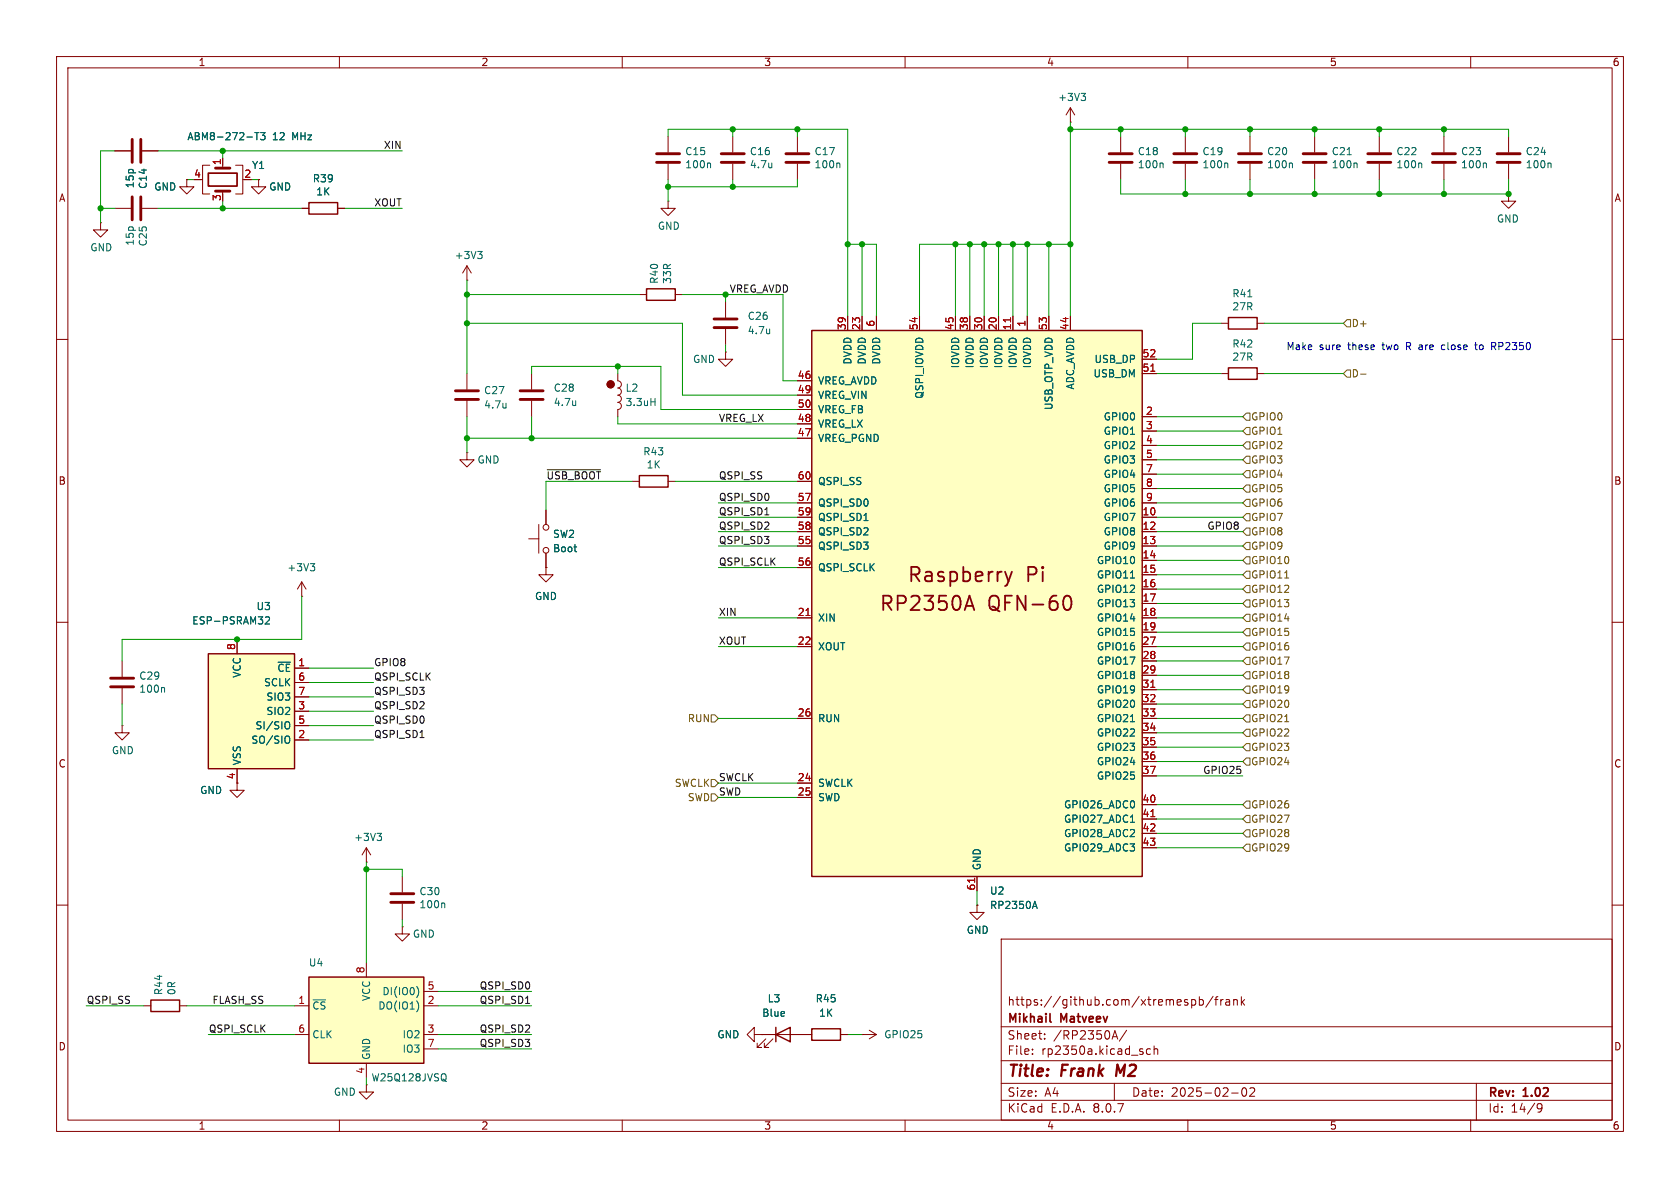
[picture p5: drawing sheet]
<svg xmlns="http://www.w3.org/2000/svg" width="297mm" height="210mm" viewBox="0 0 297 210" stroke-linecap="round" stroke-linejoin="round" font-family="sans-serif">
<g fill="none" stroke="#840000" stroke-width=".18">
<path d="M10 10h277v190h-277zM12 12h273v186h-273zM60 10v2M110 10v2M160 10v2M189.2 19.1l-.7 1.2M189.2 19.1v2.5M189.2 19.1l.8 1.2M210 10v2M260 10v2M189.2 21.6h.1M198.1 24.1v2.8"/>
<path d="M198.1 29v2.8M209.5 24.1v2.8M209.5 29v2.8M221 24.1v2.8M221 29v2.8M232.4 24.1v2.8M232.4 29v2.8M255.3 24.1v2.8M255.3 29v2.8M266.7 24.1v2.8M266.7 29v2.8M128.3 53.3v2.8"/>
<path d="M128.3 58.2v2.8M215.9 57.2h1.3M222.2 57.2h1.3M10 60h2M109.2 69.9a.64 .64 0 0 1 .6 .6 .64 .64 0 0 1-.6 .6 .63 .63 0 0 1 .6 .7 .63 .63 0 0 1-.6 .6v1.3M109.2 66v1.3a.64 .64 0 0 1 .6 .7 .64 .64 0 0 1-.6 .6 .63 .63 0 0 1 .6 .6 .63 .63 0 0 1-.6 .7M285 60h2M93.5 95.3h1.7M95.2 92.7v5.1M96.5 90.2v2.5M96.5 97.8v2.5M111.8 85.1h1.2"/>
<path d="M118.1 85.1h1.3M10 110h2M21.6 116.8v2.8M96.5 100.3v1.3h1.3l-1.3 1.3-1.3-1.3h1.3M96.5 100.3h.1M285 110h2M21.6 121.7v2.8M41.9 138.4v1.3h1.3l-1.3 1.3-1.3-1.3h1.3M10 160h2M172.7 160v1.3h1.3l-1.3 1.3-1.3-1.3h1.3M172.7 160h.1M177 166h108v32h-108z"/>
<path d="M210.7 176.8l.4-.1 .3 .3v.4l-.2 .2h-.5M212 176.8l.5-.1 .2 .3v.4l-.1 .2h-.6M212 176.2v1.5M214.5 176.1l-1.3 2M214.7 176.7h.6M215.3 176.2l-.3 .2v1.3M215.8 176.7v1M216.2 176.7l-.2 .1-.2 .2M216.7 176.8h.6l.1 .9M217.4 177.1h-.5a.29 .29 0 0 0-.2 .3 .29 .29 0 0 0 .2 .3l.5-.1M218.1 176.8l.2-.1 .4 .1v.9M218.1 176.7v1"/>
<path d="M219.5 176.2v1.5M219.6 177.1l.4 .6M220 176.7l-.5 .6M285 160h2M60 198v2M110 198v2M160 198v2M177 194.5h108M177 191.5h108M177 187.5h108M177 181.5h108M182.5 186.3v.1"/>
<path d="M182.5 185.5v.1M184.7 183.6v.1M184.7 182.8v.1M196.6 183.7l.5-1.5 .5 1.5M196.7 183.3h.8M197 191.5v3M199.2 182.1l-1.3 2M203.4 185.5l-.4-.1-.3 .3v.4l.1 .2h.6M204 185.5l.2-.1 .4 .1 .1 .9M204 184.9v1.5M210 198v2M217.7 193.2h1.2"/>
<path d="M219.7 192.4l.2-.1a.81 .81 0 0 1 .6 .6 .81 .81 0 0 1-.3 .8l-.2 .1a.81 .81 0 0 1-.3-1.4zM221 192.4l.5-.1 .2 .1 .1 .3-.9 1.1h.9M260 198v2M261 191.5v6.5M271.7 195.4l.3-.3 .5 .1a.99 .99 0 0 1-.3 1.4h-.3M271.7 195.7l.3 .3h.3l.3-.3"/>
<circle cx="96.5" cy="93.2" r=".51"/>
<circle cx="96.5" cy="97.3" r=".51"/>
</g>
<path d="M197.6 188.2l-.3 2" fill="none" stroke="#840000" stroke-width=".4"/>
<path d="M185.6 180.5l.2 .2" fill="none" stroke="#840000" stroke-width=".3"/>
<circle cx="107.9" cy="67.9" r=".63" fill="#840000" stroke="#840000" stroke-width=".18"/>
<path d="M217.2 56.1h5v2.1h-5zM113 84.1h5.1v2h-5.1z" fill="none" stroke="#840000" stroke-width=".25"/>
<g fill="none" stroke="#006464" stroke-width=".18">
<path d="M191.1 16.5h.8l-.4 .5M191.7 17l.2 .2v.3l-.2 .3M205.4 28.8l.2 .2v.7M216.9 28.8l.2 .2v.7M228.3 28.8l.2 .2v.7M238.2 27.4h.7M239.7 28.8l.2 .2v.7M262.6 28.8l.2 .2v.7M274 28.8l.2 .2v.7M136.1 58.2v.8M136.1 58.9h-.1M220.6 52.5h.7"/>
<path d="M115.1 71h.7M115.8 70.4v1.3M101.5 96.7h.4M101.8 97.5h.1M28.9 121.5l.2 .2v.7"/>
</g>
<g fill="none" stroke="#840000" stroke-width=".51">
<path d="M196.1 28.7h4.1M196.1 27.2h4.1M207.5 28.7h4.1M207.5 27.2h4.1M218.9 28.7h4.1M218.9 27.2h4.1M230.4 28.7h4M230.4 27.2h4M253.2 28.7h4.1M253.2 27.2h4.1M264.7 28.7h4M264.7 27.2h4"/>
<path d="M126.2 57.9h4.1M126.2 56.4h4.1M19.6 119.9h4M19.6 121.4h4"/>
</g>
<path d="M36.8 115.6h15.3v20.3h-15.3z" fill="#ffffc2"/>
<path d="M54.6 35.8h5.1v2h-5.1zM114.3 51.1h5.1v2h-5.1zM36.8 115.6h15.3v20.3h-15.3z" fill="none" stroke="#840000" stroke-width=".25"/>
<g fill="none" stroke="#840000" stroke-width=".18">
<path d="M53.3 36.8h1.3M59.7 36.8h1.3M243.8 24.1v2.8M243.8 29v2.8M266.7 34.3v1.3h-1.3l1.3 1.2 1.3-1.2h-1.3M266.7 34.3h.1M113 52.1h1.3M119.4 52.1h1.2M128.3 62.2v1.3h1.2l-1.2 1.3-1.3-1.3h1.3M128.3 62.2h.1M41.9 113v2.6M52.1 118.1h2.5"/>
<path d="M21.6 128.3v1.2h1.3l-1.3 1.3-1.3-1.3h1.3M21.6 128.3h.1M41.9 135.9v2.5M52.1 130.8h2.5M52.1 125.7h2.5M52.1 128.3h2.5M52.1 120.7h2.5M52.1 123.2h2.5M64.8 152.4h.1M64.8 149.9l-.8 1.2M64.8 149.9v2.5M64.8 149.9l.7 1.2"/>
<path d="M71.1 154.9v2.8M71.1 159.8v2.8M71.1 163.8v1.3h1.3l-1.3 1.3-1.3-1.3h1.3M71.1 163.8h.1"/>
</g>
<path d="M251.2 28.8l.1 .2v.7M46.9 109.2l.5-.2 .3 .4-.8 .9h.8M50.7 127.6a.43 .43 0 0 1 .5 .4v.4a.43 .43 0 0 1-.5 .4M50.9 130.1l.1 .1a.81 .81 0 0 1-.1 1.2M66.7 147.3h.7l-.4 .5M67.2 147.8l.2 .2v.3l-.2 .3M78.4 159.6l.2 .2v.7" fill="none" stroke="#006464" stroke-width=".18"/>
<path d="M241.8 28.7h4.1M241.8 27.2h4.1M69.1 159.5h4.1M69.1 158h4.1" fill="none" stroke="#840000" stroke-width=".51"/>
<path d="M54.6 172.7h20.3v15.3h-20.3z" fill="#ffffc2"/>
<path d="M26.7 176.8h5v2h-5zM54.6 172.7h20.3v15.3h-20.3z" fill="none" stroke="#840000" stroke-width=".25"/>
<g fill="none" stroke="#840000" stroke-width=".18">
<path d="M17.8 39.4v1.2h1.2l-1.2 1.3-1.3-1.3h1.3M17.8 39.4h.1M20.3 36.8h2.8M20.3 26.7h2.8M25.1 36.8h2.8M25.1 26.7h2.8M33 31.8v1.2h1.3l-1.3 1.3-1.3-1.3h1.3M33 31.8h.1M35.6 31.8h.2M37.1 29.2h-1.3v5.1h1.3M39.4 27.9v1.3M39.4 33.8v.5"/>
<path d="M41.7 29.2h1.2v5.1h-1.2M45.7 31.8v1.2h1.3l-1.3 1.3-1.3-1.3h1.3M45.7 31.8h.1M129.5 24.1v2.8M129.5 29v2.8M53.3 105.4h.1M53.3 102.9l-.7 1.2M53.3 102.9v2.5M53.3 102.9l.8 1.2M25.4 177.8h1.3M31.7 177.8h1.3M52.1 177.8h2.5"/>
<path d="M64.8 170.2v2.5M74.9 177.8h2.6M74.9 175.3h2.6M52.1 182.9h2.5M64.8 191.8v1.2h1.2l-1.2 1.3-1.3-1.3h1.3M64.8 191.8h.1M64.8 188v2.5M74.9 182.9h2.6M74.9 185.4h2.6"/>
</g>
<path d="M43.7 24.2h.9M45 23.4h.8M45.4 23.4v1.3M46.1 23.4h.8l-.5 .5 .4 .1v.6l-.2 .1-.5-.1M136.4 28.8v.9M136.4 29.5v.1M54.9 99.6h.7l-.4 .5M55.4 100.1l.2 .3v.3l-.2 .2M73.7 174.4a1.49 1.49 0 0 1 0 1.9M74 177.5v.8M78.7 189.9a.9 .9 0 0 1 0 1.1l.2 .2" fill="none" stroke="#006464" stroke-width=".18"/>
<path d="M23.4 24.6v4.1M23.4 34.8v4.1M24.9 24.6v4.1M24.9 34.8v4.1M38.1 29.7h2.5M38.1 33.8h2.5M127.5 28.7h4.1M127.5 27.2h4.1" fill="none" stroke="#840000" stroke-width=".51"/>
<path d="M36.8 30.6h5.1v2.3h-5.1z" fill="none" stroke="#840000" stroke-width=".3"/>
<path d="M143.5 58.4h58.4v96.5h-58.4z" fill="#ffffc2"/>
<path d="M143.5 58.4h58.4v96.5h-58.4zM217.2 65h5v2.1h-5zM137.2 182.9l2.5-1.3v2.6zM137.2 181.6v2.6M143.5 181.9h5.1v2h-5.1z" fill="none" stroke="#840000" stroke-width=".25"/>
<path d="M170.8 107.1h1.2M171.4 105.3l.8 2.5M177.7 101.1l.6 1.7M178.3 102.8l-.3 .6-.3 .2M178.9 101.1l-.6 1.7M188.2 105.5a.61 .61 0 0 1 .6-.2 .61 .61 0 0 1 .5 .5 1.49 1.49 0 0 1-.5 2h-.2l-.4-.2" fill="none" stroke="#840000" stroke-width=".32"/>
<g fill="none" stroke="#840000" stroke-width=".18">
<path d="M20.3 26.7h2.8M25.1 26.7h2.8M33 31.8h.1M39.4 27.9v1.3M45.7 31.8h.1M53.3 36.8h1.3M59.7 36.8h1.3M118.1 35.6v1.2h1.3l-1.3 1.3-1.3-1.3h1.3M118.1 35.6h.1M118.1 24.1v2.8M118.1 29v2.8M141 24.1v2.8"/>
<path d="M141 29v2.8M82.5 49.5h.1M82.5 47l-.7 1.3M82.5 47v2.5M82.5 47l.8 1.3M149.9 55.9v2.5M152.4 55.9v2.5M154.9 55.9v2.5M162.6 55.9v2.5M168.9 55.9v2.5M171.4 55.9v2.5M174 55.9v2.5"/>
<path d="M176.5 55.9v2.5M179.1 55.9v2.5M181.6 55.9v2.5M185.4 55.9v2.5M189.2 55.9v2.5M82.5 66v2.8M82.5 70.9v2.8M94 66v2.8M94 70.9v2.8M141 67.3h2.5M141 77.5h2.5M141 74.9h2.5"/>
<path d="M141 69.9h2.5M141 72.4h2.5M201.9 73.7h2.6M201.9 76.2h2.6M201.9 78.7h2.6M201.9 66h2.6M201.9 63.5h2.6M215.9 66h1.3M222.2 66h1.3M82.5 80v1.3h-1.2l1.2 1.3 1.3-1.3h-1.3M82.5 80h.1M96.5 90.2v2.5"/>
<path d="M96.5 97.8v2.5M141 91.4h2.5M141 94h2.5M141 96.5h2.5M141 88.9h2.5M141 85.1h2.5M201.9 91.4h2.6M201.9 94h2.6M201.9 96.5h2.6M201.9 99.1h2.6M201.9 81.3h2.6M201.9 88.9h2.6"/>
<path d="M201.9 83.8h2.6M201.9 86.4h2.6M41.9 113v2.6M52.1 118.1h2.5M96.5 100.3h.1M141 109.2h2.5M141 114.3h2.5M141 100.3h2.5M201.9 101.6h2.6M201.9 104.1h2.6M201.9 106.7h2.6M201.9 109.2h2.6"/>
<path d="M201.9 111.8h2.6M201.9 114.3h2.6M201.9 116.8h2.6M201.9 119.4h2.6M41.9 135.9v2.5M52.1 130.8h2.5M52.1 125.7h2.5M52.1 128.3h2.5M52.1 120.7h2.5M52.1 123.2h2.5M141 138.4h2.5M141 127h2.5"/>
<path d="M201.9 127h2.6M201.9 121.9h2.6M201.9 124.5h2.6M201.9 129.5h2.6M201.9 132.1h2.6M201.9 134.6h2.6M201.9 137.2h2.6M141 141h2.5M172.7 154.9v2.6M201.9 142.2h2.6M201.9 144.8h2.6M201.9 147.3h2.6"/>
<path d="M201.9 149.9h2.6M172.7 160h.1M133.3 182.9v-1.3l-1.2 1.3 1.2 1.3v-1.3h1.3M134.6 182.9h.1M134.6 182.9h8.9M135.4 183.6l-1.5 1.6h.7h-.7v-.8M136.7 183.6l-1.6 1.6h.8h-.8v-.8M148.6 182.9h1.3M152.4 182.9h.1M152.4 182.9h2.5M153.7 182.1l1.2 .8M154.9 182.9l-1.2 .7"/>
<circle cx="107.9" cy="67.9" r=".63"/>
</g>
<path d="M178.7 56.2v.7M203.4 65.6h.8M142.5 108.8h.7M203.4 121.5h.8M172.3 155.2v.8M203.4 144.4h.8" fill="none" stroke="#a90000" stroke-width=".18"/>
<g fill="none" stroke="#006464" stroke-width=".18">
<path d="M43.7 24.2h.9M45 23.4h.8M45.4 23.4v1.3M46.1 23.4h.8l-.5 .5 .4 .1v.6l-.2 .1-.5-.1M125.4 28.8l.2 .2v.7M148.3 28.8l.2 .2v.7M84.4 44.4h.8l-.4 .5M85 44.9l.2 .3v.3l-.2 .2M89.5 71.3v.8M89.5 72l-.1 .1M101.8 70.9v.8M101.8 71.6h-.1"/>
<path d="M101.5 96.7h.4M101.8 97.5h.1M152.7 92h.8M46.9 109.2l.5-.2 .3 .4-.8 .9h.8M199.8 102.2h.8M50.7 127.6a.43 .43 0 0 1 .5 .4v.4a.43 .43 0 0 1-.5 .4M50.9 130.1l.1 .1a.81 .81 0 0 1-.1 1.2M199.8 127.6h.8M182.9 159.3l.5 1.3M199.8 145.4h.8M182.6 160.2h.6"/>
</g>
<path d="M116.1 28.7h4M116.1 27.2h4M138.9 28.7h4.1M138.9 27.2h4.1M80.5 70.6h4.1M80.5 69.1h4.1M91.9 70.6h4.1M91.9 69.1h4.1" fill="none" stroke="#840000" stroke-width=".51"/>
<g fill="none" stroke="#725600" stroke-width=".18">
<path d="M238.1 56.5h.7v1.3h-.7l-.6-.6zM220.3 73h.7v1.3h-.7l-.6-.6zM220.3 78.1h.7v1.3h-.7l-.6-.7zM220.3 75.6h.7v1.2h-.7l-.6-.6zM238.1 65.4h.7v1.3h-.7l-.6-.7zM240.5 66.1h1M220.3 98.4h.7v1.3h-.7l-.6-.6zM220.3 93.3h.7v1.3h-.7l-.6-.6zM220.3 95.9h.7v1.3h-.7l-.6-.7zM220.3 80.6h.7v1.3h-.7l-.6-.6zM220.3 83.2h.7v1.3h-.7l-.6-.7zM220.3 90.8h.7v1.3h-.7l-.6-.7z"/>
<path d="M220.3 88.3h.7v1.2h-.7l-.6-.6zM220.3 85.7h.7v1.3h-.7l-.6-.6zM220.3 101h.7v1.2h-.7l-.6-.6zM220.3 103.5h.7v1.3h-.7l-.6-.7zM220.3 116.2h.7v1.3h-.7l-.6-.7zM220.3 118.7h.7v1.3h-.7l-.6-.6zM220.3 113.7h.7v1.2h-.7l-.6-.6zM220.3 111.1h.7v1.3h-.7l-.6-.6zM220.3 108.6h.7v1.3h-.7l-.6-.7zM220.3 106h.7v1.3h-.7l-.6-.6zM227.1 102.2h.7M125.7 126.4h.7l.6 .6-.6 .6h-.7z"/>
<path d="M125.7 137.8h.7l.6 .6-.6 .7h-.7zM220.3 134h.7v1.3h-.7l-.6-.7zM220.3 126.4h.7v1.2h-.7l-.6-.6zM220.3 131.4h.7v1.3h-.7l-.6-.6zM220.3 123.8h.7v1.3h-.7l-.6-.6zM220.3 128.9h.7v1.3h-.7l-.6-.7zM220.3 121.3h.7v1.3h-.7l-.6-.7zM227.1 127.6h.7M125.7 140.3h.7l.6 .7-.6 .6h-.7zM220.3 146.7h.7v1.3h-.7l-.6-.7zM220.3 144.1h.7v1.3h-.7l-.6-.6zM220.3 141.6h.7v1.3h-.7l-.6-.7z"/>
<path d="M220.3 149.2h.7v1.3h-.7l-.6-.6z"/>
</g>
<path d="M96.7 83h9.5M135.2 91h.7M74.2 130.4h.8M92.9 177.4h.7" fill="none" stroke="#0f0f0f" stroke-width=".18"/>
<path d="M255.3 61h-.4l-.1 .2 .1 .5 .4 .1M260.7 61h.5M260.9 60.5v1.1l.3 .2M263.7 60.5h.5l.2 .3-.1 .4h-.6M264 61.2l.4 .6" fill="none" stroke="#0000c2" stroke-width=".18"/>
<g fill="none" stroke="#009600" stroke-width=".18">
<path d="M17.8 36.8h2.5M20.3 26.7h-2.5v12.7M27.9 26.7h43.2M27.9 36.8h25.4M33 31.8h1.3M39.4 26.7v1.2M39.4 35.6v1.2M44.4 31.8h1.3M61 36.8h10.1M118.1 24.1v-1.2h31.8v33M118.1 31.8v3.8M129.5 22.9v1.2"/>
<path d="M129.5 31.8v1.2M141 31.8v1.2h-22.9M141 22.9v1.2M189.2 22.9h77.5v1.2M189.2 21.6v34.3M198.1 22.9v1.2M198.1 31.8v2.5h68.6v-2.5M209.5 22.9v1.2M209.5 31.8v2.5M221 22.9v1.2M221 31.8v2.5M232.4 22.9v1.2"/>
<path d="M232.4 31.8v2.5M243.8 22.9v1.2M243.8 31.8v2.5M255.3 22.9v1.2M255.3 31.8v2.5M82.5 57.2h38.1v12.7h20.4M82.5 52.1h30.5M82.5 49.5v16.5M120.6 52.1h17.8v15.2h2.6M128.3 52.1v1.2M149.9 43.2h5v12.7M152.4 43.2v12.7"/>
<path d="M168.9 43.2v12.7M171.4 43.2v12.7M174 43.2v12.7M176.5 43.2v12.7M179.1 43.2v12.7M181.6 43.2v12.7M185.4 43.2v12.7M189.2 43.2h-26.6v12.7M215.9 57.2h-5.1v6.3h-6.3M223.5 57.2h14M82.5 77.5h58.5M82.5 73.7v6.3"/>
<path d="M94 66v-1.2h22.8v7.6h24.2M94 73.7v3.8M109.2 73.7v1.2h31.8M109.2 64.8v1.2M128.3 61v1.2M204.5 66h11.4M204.5 78.7h15.2M204.5 76.2h15.2M204.5 73.7h15.2M223.5 66h14M111.8 85.1h-15.3v5.1M119.4 85.1h21.6"/>
<path d="M127 88.9h14M127 91.4h14M127 94h14M127 96.5h14M204.5 88.9h15.2M204.5 91.4h15.2M204.5 81.3h15.2M204.5 86.4h15.2M204.5 83.8h15.2M204.5 94h15.2M204.5 96.5h15.2M204.5 99.1h15.2"/>
<path d="M53.3 105.4v7.6h-31.7v3.8M54.6 118.1h11.4M127 114.3h14M127 109.2h14M127 100.3h14M204.5 114.3h15.2M204.5 119.4h15.2M204.5 116.8h15.2M204.5 109.2h15.2M204.5 111.8h15.2M204.5 106.7h15.2M204.5 101.6h15.2"/>
<path d="M204.5 104.1h15.2M21.6 124.5v3.8M54.6 120.7h11.4M54.6 123.2h11.4M54.6 125.7h11.4M54.6 130.8h11.4M54.6 128.3h11.4M127 127h14M127 138.4h14M204.5 121.9h15.2M204.5 124.5h15.2M204.5 132.1h15.2"/>
<path d="M204.5 137.2h15.2M204.5 127h15.2M204.5 129.5h15.2M204.5 134.6h15.2M64.8 153.7h6.3v1.2M64.8 152.4v17.8M127 141h14M172.7 157.5v2.5M204.5 147.3h15.2M204.5 144.8h15.2M204.5 142.2h15.2M204.5 149.9h15.2"/>
<path d="M15.2 177.8h10.2M33 177.8h19.1M71.1 162.6v1.2M77.5 175.3h16.5M77.5 177.8h16.5M36.8 182.9h15.3M64.8 190.5v1.3M77.5 185.4h16.5M77.5 182.9h16.5M149.9 182.9h2.5"/>
</g>
<g fill="#009600" stroke="#009600" stroke-width=".18">
<circle cx="266.7" cy="34.3" r=".46"/>
<circle cx="243.8" cy="22.9" r=".46"/>
<circle cx="243.8" cy="34.3" r=".46"/>
<circle cx="232.4" cy="22.9" r=".46"/>
<circle cx="255.3" cy="22.9" r=".46"/>
<circle cx="255.3" cy="34.3" r=".46"/>
<circle cx="179.1" cy="43.2" r=".46"/>
<circle cx="181.6" cy="43.2" r=".46"/>
<circle cx="185.4" cy="43.2" r=".46"/>
<circle cx="176.5" cy="43.2" r=".46"/>
<circle cx="174" cy="43.2" r=".46"/>
<circle cx="209.5" cy="34.3" r=".46"/>
<circle cx="198.1" cy="22.9" r=".46"/>
<circle cx="189.2" cy="43.2" r=".46"/>
<circle cx="189.2" cy="22.9" r=".46"/>
<circle cx="221" cy="22.9" r=".46"/>
<circle cx="221" cy="34.3" r=".46"/>
<circle cx="232.4" cy="34.3" r=".46"/>
<circle cx="209.5" cy="22.9" r=".46"/>
<circle cx="128.3" cy="52.1" r=".46"/>
<circle cx="94" cy="77.5" r=".46"/>
<circle cx="82.5" cy="52.1" r=".46"/>
<circle cx="82.5" cy="57.2" r=".46"/>
<circle cx="17.8" cy="36.8" r=".46"/>
<circle cx="39.4" cy="36.8" r=".46"/>
<circle cx="39.4" cy="26.7" r=".46"/>
<circle cx="109.2" cy="64.8" r=".46"/>
<circle cx="149.9" cy="43.2" r=".46"/>
<circle cx="171.4" cy="43.2" r=".46"/>
<circle cx="152.4" cy="43.2" r=".46"/>
<circle cx="129.5" cy="22.9" r=".46"/>
<circle cx="129.5" cy="33" r=".46"/>
<circle cx="168.9" cy="43.2" r=".46"/>
<circle cx="118.1" cy="33" r=".46"/>
<circle cx="141" cy="22.9" r=".46"/>
<circle cx="82.5" cy="77.5" r=".46"/>
<circle cx="64.8" cy="153.7" r=".46"/>
<circle cx="41.9" cy="113" r=".46"/>
</g>
<g font-size="3.5" fill="#840000">
<text x="160.3" y="103.3">Raspberry</text>
<text x="181.4" y="103.3">Pi</text>
<text x="155.3" y="108.4">RP2350A</text>
<text x="174.6" y="108.4">QFN-60</text>
</g>
<g font-size="2.8" fill="#840000">
<text x="178" y="190.9">Title:</text>
<text x="187.7" y="190.9">Frank</text>
<text x="198.2" y="190.9">M2</text>
</g>
<g font-size="2.1" fill="#840000">
<text x="178" y="178">https://github.com/xtremespb/frank</text>
<text x="178" y="184">Sheet:</text>
<text x="178" y="181.2">Mikhail</text>
<text x="186.2" y="184">/RP2350A/</text>
<text x="187.6" y="181.2">Matveev</text>
<text x="178" y="186.7">File:</text>
<text x="184.1" y="186.7">rp2350a.kicad_sch</text>
<text x="178" y="196.9">KiCad</text>
<text x="178" y="194.1">Size:</text>
<text x="184.7" y="194.1">A4</text>
<text x="185.7" y="196.9">E.D.A.</text>
<text x="193.3" y="196.9">8.0.7</text>
<text x="200" y="194.1">Date:</text>
<text x="207" y="194.1">2025-02-02</text>
<text x="263" y="194.3">Rev:</text>
<text x="263" y="196.9">Id:</text>
<text x="267.1" y="196.9">14/9</text>
<text x="269.4" y="194.3">1.02</text>
</g>
<g font-size="1.8" fill="#840000">
<text x="35" y="11.9">1</text>
<text x="85" y="11.9">2</text>
<text x="135" y="11.9">3</text>
<text x="185" y="11.9">4</text>
<text x="235" y="11.9">5</text>
<text x="285" y="11.9">6</text>
<text x="10.3" y="35.9">A</text>
<text x="285.3" y="35.9">A</text>
<text x="10.3" y="85.9">B</text>
<text x="285.3" y="85.9">B</text>
<text x="10.3" y="135.9">C</text>
<text x="41.7" y="137.9" transform="rotate(-90 41.7 137.9)">4</text>
<text x="285.3" y="135.9">C</text>
<text x="10.3" y="185.9">D</text>
<text x="285.3" y="185.9">D</text>
<text x="35" y="199.9">1</text>
<text x="85" y="199.9">2</text>
<text x="135" y="199.9">3</text>
<text x="185" y="199.9">4</text>
<text x="235" y="199.9">5</text>
<text x="285" y="199.9">6</text>
</g>
<g font-size="1.8" fill="#006464">
<text x="187" y="18.1">+3V3</text>
<text x="33" y="25">ABM8-272-T3</text>
<text x="48.2" y="25">12</text>
<text x="51.8" y="25">MHz</text>
<text x="121" y="29.9">100n</text>
<text x="121" y="27.6">C15</text>
<text x="132.5" y="27.6">C16</text>
<text x="132.5" y="29.9">4.7u</text>
<text x="143.9" y="29.9">100n</text>
<text x="143.9" y="27.6">C17</text>
<text x="201.1" y="29.9">100n</text>
<text x="201.1" y="27.6">C18</text>
<text x="212.5" y="29.9">100n</text>
<text x="212.5" y="27.6">C19</text>
<text x="223.9" y="29.9">100n</text>
<text x="223.9" y="27.6">C20</text>
<text x="235.3" y="29.9">100n</text>
<text x="235.3" y="27.6">C21</text>
<text x="246.8" y="29.9">100n</text>
<text x="246.8" y="27.6">C22</text>
<text x="258.2" y="29.9">100n</text>
<text x="258.2" y="27.6">C23</text>
<text x="269.6" y="29.9">100n</text>
<text x="269.6" y="27.6">C24</text>
<text x="23.9" y="33.4" transform="rotate(-90 23.9 33.4)">15p</text>
<text x="26.2" y="33.5" transform="rotate(-90 26.2 33.5)">C14</text>
<text x="27.2" y="33.9">GND</text>
<text x="44.5" y="30.1">Y1</text>
<text x="47.5" y="33.9">GND</text>
<text x="55.2" y="32.4">R39</text>
<text x="55.8" y="34.7">1K</text>
<text x="116.2" y="40.8">GND</text>
<text x="264.5" y="39.5">GND</text>
<text x="15.9" y="44.6">GND</text>
<text x="23.9" y="43.5" transform="rotate(-90 23.9 43.5)">15p</text>
<text x="26.2" y="43.7" transform="rotate(-90 26.2 43.7)">C25</text>
<text x="80.3" y="46">+3V3</text>
<text x="116.5" y="50.3" transform="rotate(-90 116.5 50.3)">R40</text>
<text x="118.8" y="50.3" transform="rotate(-90 118.8 50.3)">33R</text>
<text x="217.8" y="52.8">R41</text>
<text x="132.1" y="56.7">C26</text>
<text x="132.1" y="59.3">4.7u</text>
<text x="217.8" y="55.1">27R</text>
<text x="122.4" y="64.4">GND</text>
<text x="150.7" y="64.5" transform="rotate(-90 150.7 64.5)">DVDD</text>
<text x="153.3" y="64.5" transform="rotate(-90 153.3 64.5)">DVDD</text>
<text x="155.8" y="64.5" transform="rotate(-90 155.8 64.5)">DVDD</text>
<text x="169.8" y="65.2" transform="rotate(-90 169.8 65.2)">IOVDD</text>
<text x="172.3" y="65.2" transform="rotate(-90 172.3 65.2)">IOVDD</text>
<text x="174.9" y="65.2" transform="rotate(-90 174.9 65.2)">IOVDD</text>
<text x="177.4" y="65.2" transform="rotate(-90 177.4 65.2)">IOVDD</text>
<text x="179.9" y="65.2" transform="rotate(-90 179.9 65.2)">IOVDD</text>
<text x="182.5" y="65.2" transform="rotate(-90 182.5 65.2)">IOVDD</text>
<text x="193.4" y="64.4">USB_DP</text>
<text x="217.8" y="61.6">R42</text>
<text x="217.8" y="64">27R</text>
<text x="85.5" y="69.9">C27</text>
<text x="97.8" y="69.4">C28</text>
<text x="97.8" y="72">4.7u</text>
<text x="110.5" y="72">3.3uH</text>
<text x="110.5" y="69.4">L2</text>
<text x="144.5" y="68.2">VREG_AVDD</text>
<text x="144.5" y="70.7">VREG_VIN</text>
<text x="163.4" y="70.6" transform="rotate(-90 163.4 70.6)">QSPI_IOVDD</text>
<text x="190.1" y="69" transform="rotate(-90 190.1 69)">ADC_AVDD</text>
<text x="193.2" y="66.9">USB_DM</text>
<text x="85.5" y="72.4">4.7u</text>
<text x="144.5" y="75.8">VREG_LX</text>
<text x="144.5" y="73.3">VREG_FB</text>
<text x="186.3" y="72.6" transform="rotate(-90 186.3 72.6)">USB_OTP_VDD</text>
<text x="195" y="74.5">GPIO0</text>
<text x="195" y="77.1">GPIO1</text>
<text x="84.3" y="82.1">GND</text>
<text x="113.6" y="80.7">R43</text>
<text x="114.2" y="83">1K</text>
<text x="144.5" y="78.3">VREG_PGND</text>
<text x="195" y="79.6">GPIO2</text>
<text x="195" y="82.1">GPIO3</text>
<text x="144.5" y="89.8">QSPI_SD0</text>
<text x="144.5" y="86">QSPI_SS</text>
<text x="195" y="84.7">GPIO4</text>
<text x="195" y="87.2">GPIO5</text>
<text x="195" y="89.8">GPIO6</text>
<text x="97.7" y="95.3">SW2</text>
<text x="144.5" y="94.8">QSPI_SD2</text>
<text x="144.5" y="92.3">QSPI_SD1</text>
<text x="195" y="92.3">GPIO7</text>
<text x="195" y="94.8">GPIO8</text>
<text x="50.7" y="101.2">+3V3</text>
<text x="97.7" y="97.8">Boot</text>
<text x="144.5" y="97.4">QSPI_SD3</text>
<text x="144.5" y="101.2">QSPI_SCLK</text>
<text x="193.8" y="99.9">GPIO10</text>
<text x="195" y="97.4">GPIO9</text>
<text x="94.5" y="106.3">GND</text>
<text x="193.8" y="102.5">GPIO11</text>
<text x="193.8" y="105">GPIO12</text>
<text x="193.8" y="107.5">GPIO13</text>
<text x="33.9" y="110.6">ESP-PSRAM32</text>
<text x="45.3" y="108.1">U3</text>
<text x="144.5" y="110.1">XIN</text>
<text x="193.8" y="110.1">GPIO14</text>
<text x="193.8" y="112.6">GPIO15</text>
<text x="42.8" y="119.9" transform="rotate(-90 42.8 119.9)">VCC</text>
<text x="48.9" y="119">~{CE}</text>
<text x="144.5" y="115.2">XOUT</text>
<text x="193.8" y="115.2">GPIO16</text>
<text x="193.8" y="117.7">GPIO17</text>
<text x="24.5" y="122.7">100n</text>
<text x="24.5" y="120.3">C29</text>
<text x="46.6" y="121.5">SCLK</text>
<text x="47" y="124.1">SIO3</text>
<text x="193.8" y="120.2">GPIO18</text>
<text x="193.8" y="122.8">GPIO19</text>
<text x="193.8" y="125.3">GPIO20</text>
<text x="44.3" y="131.7">SO/SIO</text>
<text x="45.1" y="129.1">SI/SIO</text>
<text x="47" y="126.6">SIO2</text>
<text x="144.5" y="127.9">RUN</text>
<text x="193.8" y="127.9">GPIO21</text>
<text x="193.8" y="130.4">GPIO22</text>
<text x="19.7" y="133.5">GND</text>
<text x="42.8" y="135.4" transform="rotate(-90 42.8 135.4)">VSS</text>
<text x="193.8" y="132.9">GPIO23</text>
<text x="193.8" y="135.5">GPIO24</text>
<text x="35.3" y="140.6">GND</text>
<text x="144.5" y="139.3">SWCLK</text>
<text x="144.5" y="141.8">SWD</text>
<text x="188" y="143.1">GPIO26_ADC0</text>
<text x="193.8" y="138">GPIO25</text>
<text x="62.5" y="148.9">+3V3</text>
<text x="188" y="145.6">GPIO27_ADC1</text>
<text x="188" y="148.2">GPIO28_ADC2</text>
<text x="173.6" y="153.9" transform="rotate(-90 173.6 153.9)">GND</text>
<text x="188" y="150.7">GPIO29_ADC3</text>
<text x="74.1" y="160.8">100n</text>
<text x="74.1" y="158.4">C30</text>
<text x="174.9" y="158.3">U2</text>
<text x="174.9" y="160.9">RP2350A</text>
<text x="72.9" y="166">GND</text>
<text x="170.8" y="165.3">GND</text>
<text x="54.5" y="171">U4</text>
<text x="28.9" y="176" transform="rotate(-90 28.9 176)">R44</text>
<text x="31.2" y="176" transform="rotate(-90 31.2 176)">0R</text>
<text x="55.1" y="178.7">~{CS}</text>
<text x="65.6" y="177.1" transform="rotate(-90 65.6 177.1)">VCC</text>
<text x="66.8" y="178.7">DO(IO1)</text>
<text x="67.5" y="176.1">DI(IO0)</text>
<text x="134.7" y="179.9">Blue</text>
<text x="135.6" y="177.4">L3</text>
<text x="144.1" y="177.4">R45</text>
<text x="144.7" y="179.9">1K</text>
<text x="55.1" y="183.7">CLK</text>
<text x="71.1" y="183.7">IO2</text>
<text x="126.7" y="183.7">GND</text>
<text x="156.2" y="183.7">GPIO25</text>
<text x="65.6" y="191.4">W25Q128JVSQ</text>
<text x="65.6" y="187.5" transform="rotate(-90 65.6 187.5)">GND</text>
<text x="71.1" y="186.3">IO3</text>
<text x="58.9" y="193.9">GND</text>
</g>
<g font-size="1.8" fill="#a90000">
<text x="39.1" y="29.3" transform="rotate(-90 39.1 29.3)">1</text>
<text x="34.2" y="31.5">4</text>
<text x="39.1" y="35.6" transform="rotate(-90 39.1 35.6)">3</text>
<text x="43.1" y="31.5">2</text>
<text x="149.6" y="58.5" transform="rotate(-90 149.6 58.5)">39</text>
<text x="152.1" y="58.5" transform="rotate(-90 152.1 58.5)">23</text>
<text x="154.7" y="57.9" transform="rotate(-90 154.7 57.9)">6</text>
<text x="162.3" y="58.5" transform="rotate(-90 162.3 58.5)">54</text>
<text x="168.7" y="58.5" transform="rotate(-90 168.7 58.5)">45</text>
<text x="171.2" y="58.5" transform="rotate(-90 171.2 58.5)">38</text>
<text x="173.7" y="58.5" transform="rotate(-90 173.7 58.5)">30</text>
<text x="176.3" y="58.5" transform="rotate(-90 176.3 58.5)">20</text>
<text x="178.8" y="58.5" transform="rotate(-90 178.8 58.5)">11</text>
<text x="181.4" y="57.9" transform="rotate(-90 181.4 57.9)">1</text>
<text x="185.2" y="58.5" transform="rotate(-90 185.2 58.5)">53</text>
<text x="189" y="58.5" transform="rotate(-90 189 58.5)">44</text>
<text x="201.9" y="65.8">51</text>
<text x="201.9" y="63.2">52</text>
<text x="140.9" y="67.1">46</text>
<text x="140.9" y="69.6">49</text>
<text x="140.9" y="77.2">47</text>
<text x="140.9" y="74.7">48</text>
<text x="140.9" y="72.1">50</text>
<text x="202.5" y="73.4">2</text>
<text x="202.5" y="75.9">3</text>
<text x="202.5" y="78.5">4</text>
<text x="202.5" y="81">5</text>
<text x="202.5" y="83.6">7</text>
<text x="140.9" y="88.6">57</text>
<text x="140.9" y="84.8">60</text>
<text x="202.5" y="86.1">8</text>
<text x="202.5" y="88.6">9</text>
<text x="140.9" y="93.7">58</text>
<text x="140.9" y="91.2">59</text>
<text x="201.9" y="91.2">10</text>
<text x="201.9" y="93.7">12</text>
<text x="140.9" y="96.3">55</text>
<text x="140.9" y="100.1">56</text>
<text x="201.9" y="96.3">13</text>
<text x="201.9" y="98.8">14</text>
<text x="201.9" y="101.3">15</text>
<text x="201.9" y="103.9">16</text>
<text x="201.9" y="106.4">17</text>
<text x="140.9" y="109">21</text>
<text x="201.9" y="109">18</text>
<text x="201.9" y="111.5">19</text>
<text x="41.7" y="115" transform="rotate(-90 41.7 115)">8</text>
<text x="52.6" y="117.9">1</text>
<text x="140.9" y="114">22</text>
<text x="201.9" y="114">27</text>
<text x="201.9" y="116.6">28</text>
<text x="201.9" y="119.1">29</text>
<text x="52.6" y="125.5">3</text>
<text x="52.6" y="120.4">6</text>
<text x="52.6" y="122.9">7</text>
<text x="201.9" y="121.7">31</text>
<text x="201.9" y="124.2">32</text>
<text x="52.6" y="130.6">2</text>
<text x="52.6" y="128">5</text>
<text x="140.9" y="126.7">26</text>
<text x="201.9" y="126.7">33</text>
<text x="201.9" y="129.3">34</text>
<text x="201.9" y="131.8">35</text>
<text x="201.9" y="134.4">36</text>
<text x="201.9" y="136.9">37</text>
<text x="140.9" y="138.2">24</text>
<text x="140.9" y="140.7">25</text>
<text x="201.9" y="142">40</text>
<text x="201.9" y="144.5">41</text>
<text x="201.9" y="147.1">42</text>
<text x="201.9" y="149.6">43</text>
<text x="172.5" y="157.5" transform="rotate(-90 172.5 157.5)">61</text>
<text x="64.5" y="172.2" transform="rotate(-90 64.5 172.2)">8</text>
<text x="52.6" y="177.5">1</text>
<text x="75.5" y="177.5">2</text>
<text x="75.5" y="175">5</text>
<text x="52.6" y="182.6">6</text>
<text x="75.5" y="182.6">3</text>
<text x="75.5" y="185.2">7</text>
<text x="64.5" y="189.9" transform="rotate(-90 64.5 189.9)">4</text>
</g>
<g font-size="1.8" fill="#0f0f0f">
<text x="67.8" y="26.4">XIN</text>
<text x="66.1" y="36.6">XOUT</text>
<text x="128.9" y="51.8">VREG_AVDD</text>
<text x="127" y="74.7">VREG_LX</text>
<text x="96.5" y="84.8">~{USB_BOOT}</text>
<text x="127" y="88.6">QSPI_SD0</text>
<text x="127" y="84.8">QSPI_SS</text>
<text x="127" y="91.2">QSPI_SD1</text>
<text x="127" y="93.7">QSPI_SD2</text>
<text x="213.4" y="93.7">GPIO8</text>
<text x="127" y="96.3">QSPI_SD3</text>
<text x="127" y="100.1">QSPI_SCLK</text>
<text x="127" y="109">XIN</text>
<text x="66" y="117.8">GPIO8</text>
<text x="127" y="114">XOUT</text>
<text x="66" y="120.4">QSPI_SCLK</text>
<text x="66" y="125.5">QSPI_SD2</text>
<text x="66" y="122.9">QSPI_SD3</text>
<text x="66" y="130.5">QSPI_SD1</text>
<text x="66" y="128">QSPI_SD0</text>
<text x="212.6" y="136.9">GPIO25</text>
<text x="127" y="140.7">SWD</text>
<text x="127" y="138.2">SWCLK</text>
<text x="15.2" y="177.5">QSPI_SS</text>
<text x="37.5" y="177.5">FLASH_SS</text>
<text x="84.7" y="177.5">QSPI_SD1</text>
<text x="84.7" y="175">QSPI_SD0</text>
<text x="36.8" y="182.6">QSPI_SCLK</text>
<text x="84.7" y="185.2">QSPI_SD3</text>
<text x="84.7" y="182.6">QSPI_SD2</text>
</g>
<g font-size="1.8" fill="#725600">
<text x="238.9" y="58">D+</text>
<text x="238.9" y="66.9">D-</text>
<text x="221.1" y="74.5">GPIO0</text>
<text x="221.1" y="77.1">GPIO1</text>
<text x="221.1" y="82.1">GPIO3</text>
<text x="221.1" y="79.6">GPIO2</text>
<text x="221.1" y="84.7">GPIO4</text>
<text x="221.1" y="89.8">GPIO6</text>
<text x="221.1" y="87.2">GPIO5</text>
<text x="221.1" y="94.8">GPIO8</text>
<text x="221.1" y="92.3">GPIO7</text>
<text x="221.1" y="99.9">GPIO10</text>
<text x="221.1" y="97.4">GPIO9</text>
<text x="221.1" y="102.5">GPIO11</text>
<text x="221.1" y="105">GPIO12</text>
<text x="221.1" y="107.5">GPIO13</text>
<text x="221.1" y="112.6">GPIO15</text>
<text x="221.1" y="110.1">GPIO14</text>
<text x="221.1" y="117.7">GPIO17</text>
<text x="221.1" y="115.2">GPIO16</text>
<text x="221.1" y="125.3">GPIO20</text>
<text x="221.1" y="122.8">GPIO19</text>
<text x="221.1" y="120.2">GPIO18</text>
<text x="121.5" y="127.9">RUN</text>
<text x="221.1" y="127.9">GPIO21</text>
<text x="221.1" y="130.4">GPIO22</text>
<text x="221.1" y="135.5">GPIO24</text>
<text x="221.1" y="132.9">GPIO23</text>
<text x="119.2" y="139.3">SWCLK</text>
<text x="121.5" y="141.8">SWD</text>
<text x="221.1" y="143.1">GPIO26</text>
<text x="221.1" y="148.2">GPIO28</text>
<text x="221.1" y="145.6">GPIO27</text>
<text x="221.1" y="150.7">GPIO29</text>
</g>
<g font-size="1.8" fill="#0000c2">
<text x="227.3" y="62">Make</text>
<text x="233.2" y="62">sure</text>
<text x="238.4" y="62">these</text>
<text x="244.7" y="62">two</text>
<text x="249.1" y="62">R are</text>
<text x="255.7" y="62">close</text>
<text x="261.9" y="62">to</text>
<text x="264.9" y="62">RP2350</text>
</g>
</svg>
